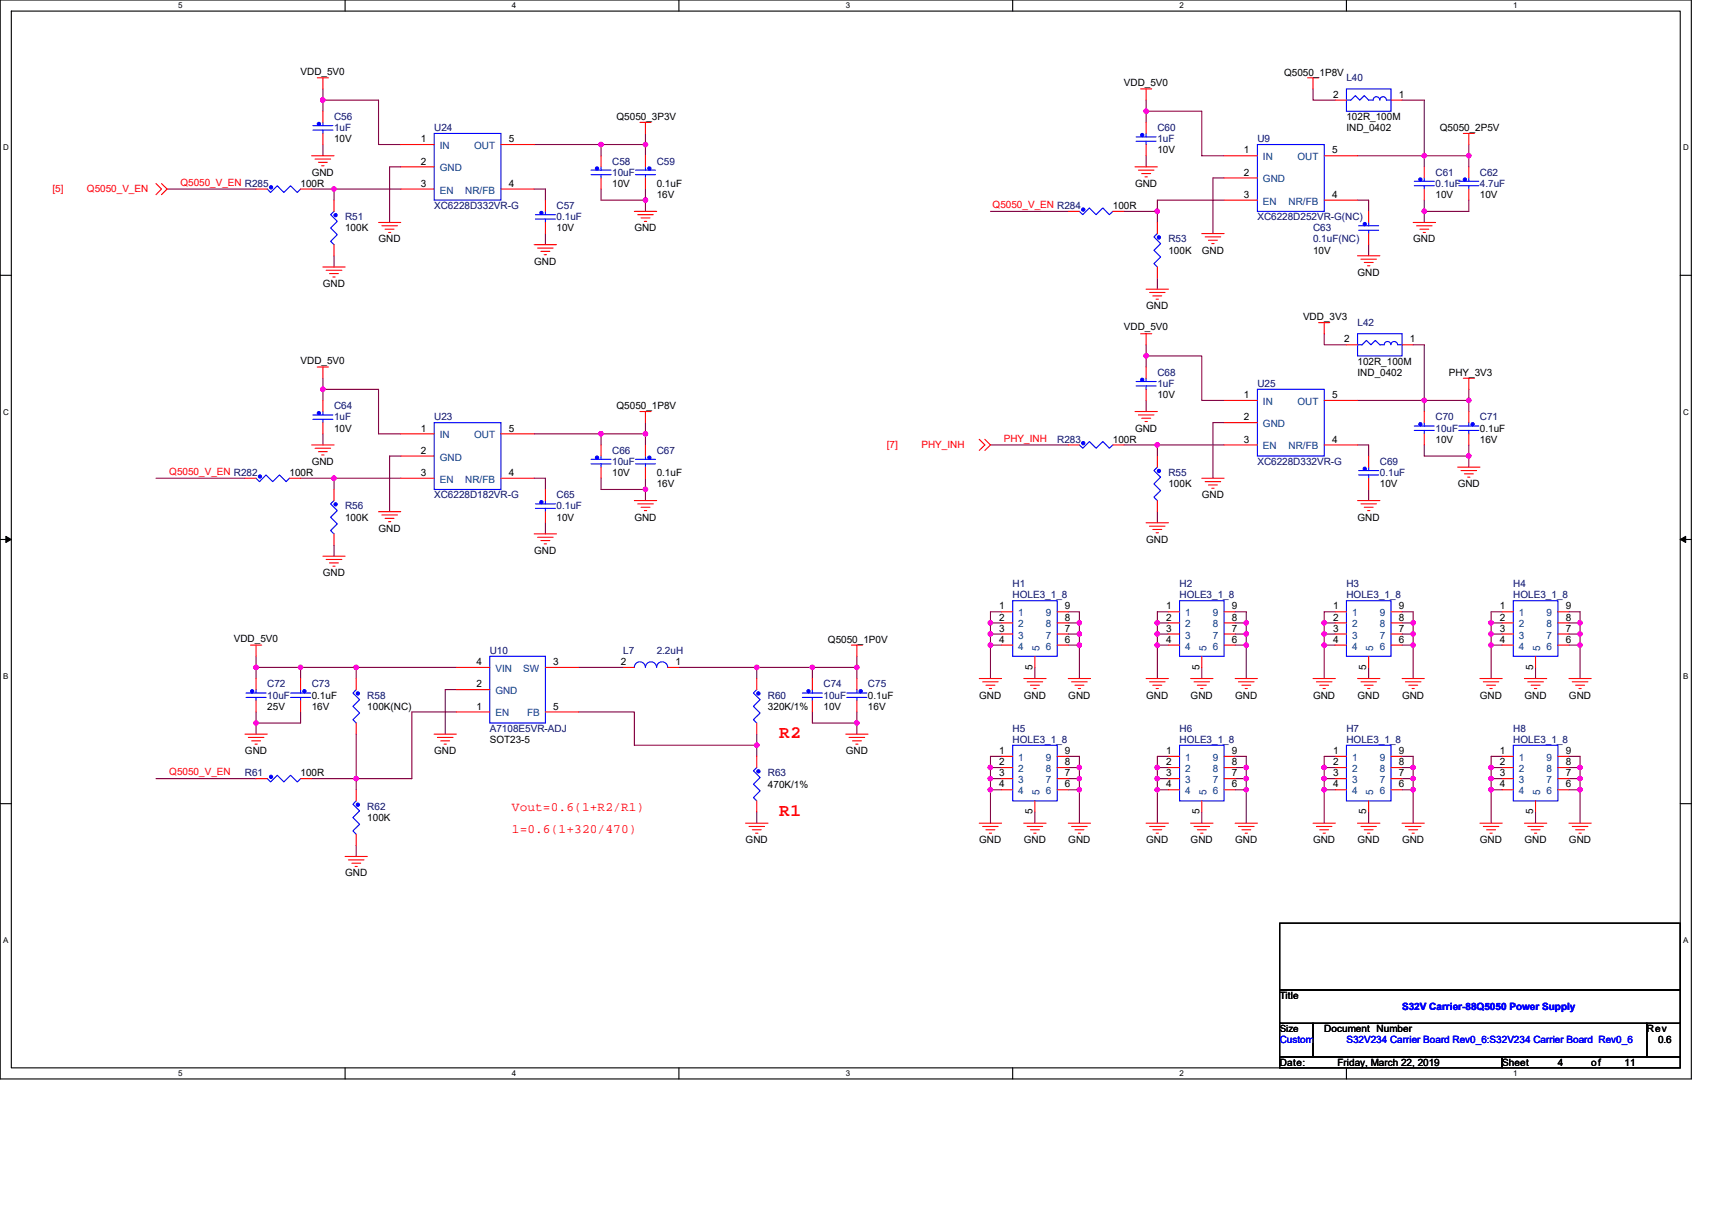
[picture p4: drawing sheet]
<svg xmlns="http://www.w3.org/2000/svg" width="297mm" height="210mm" viewBox="0 0 297 210" stroke-linecap="round" stroke-linejoin="round" font-family="sans-serif">
<path d="M0 0h293.5v187.2h-293.5zM2 1.9h289.5v183.4h-289.5z" fill="none" stroke="#000" stroke-width=".19"/>
<g fill="#fff">
<path d="M30.9 .2h.8v1.6h-.8z"/>
<path d="M30.9 185.5h.8v1.6h-.8z"/>
</g>
<path d="M59.9 0v1.9M59.9 185.3v1.9" fill="none" stroke="#000" stroke-width=".19"/>
<g fill="#fff">
<path d="M88.8 .2h.8v1.6h-.8z"/>
<path d="M88.8 185.5h.8v1.6h-.8z"/>
</g>
<path d="M117.8 0v1.9M117.8 185.3v1.9" fill="none" stroke="#000" stroke-width=".19"/>
<g fill="#fff">
<path d="M146.7 .2h.8v1.6h-.8z"/>
<path d="M146.7 185.5h.8v1.6h-.8z"/>
</g>
<path d="M175.7 0v1.9M175.7 185.3v1.9" fill="none" stroke="#000" stroke-width=".19"/>
<g fill="#fff">
<path d="M204.7 .2h.7v1.6h-.7z"/>
<path d="M204.7 185.5h.7v1.6h-.7z"/>
</g>
<path d="M233.6 0v1.9M233.6 185.3v1.9" fill="none" stroke="#000" stroke-width=".19"/>
<g fill="#fff">
<path d="M262.6 .2h.7v1.6h-.7z"/>
<path d="M262.6 185.5h.7v1.6h-.7z"/>
<path d="M.5 24.8h1v1.6h-1z"/>
<path d="M292 24.8h1v1.6h-1z"/>
<path d="M.5 70.7h1v1.5h-1z"/>
<path d="M292 70.7h1v1.5h-1z"/>
</g>
<path d="M0 47.8h2M291.5 47.8h2" fill="none" stroke="#000" stroke-width=".19"/>
<g fill="#fff">
<path d="M.5 116.5h.9v1.6h-.9z"/>
<path d="M292 116.5h.9v1.6h-.9z"/>
</g>
<path d="M0 93.6h2M291.5 93.6h2" fill="none" stroke="#000" stroke-width=".19"/>
<path d="M1 93.1l1 .5-1 .5zM291.5 93.6l1-.5v1z" fill="#000" stroke="#000" stroke-width=".17"/>
<g fill="#fff">
<path d="M.5 162.4h.9v1.5h-.9z"/>
<path d="M292 162.4h.9v1.5h-.9z"/>
</g>
<path d="M0 139.5h2M291.5 139.5h2M222 160.2h69.5v11.6h-69.5zM222 171.8h69.5v5.8h-69.5zM222 177.6h5.8v5.8h-5.8zM227.8 177.6h57.9v5.8h-57.9zM285.7 177.6h5.8v5.8h-5.8zM222 183.4h38.6v1.9h-38.6zM260.6 183.4h30.9v1.9h-30.9z" fill="none" stroke="#000" stroke-width=".19"/>
<g fill="none" stroke="#800040" stroke-width=".19">
<path d="M56 17.4h9.7v7.7h3.8M56 15.4v2M56 17.4v1.9M198.9 17.4v1.9M198.9 19.3v1.9M198.9 19.3h9.6v7.7h3.9M227.8 15.4v2h3.9M243.3 17.4h3.8v9.6M29 32.8h15.4M54.1 32.8h3.9M56 25.1v1.9M58 32.8v1.9"/>
<path d="M58 32.8h11.5M69.5 29h-1.9v9.6M92.7 25.1h11.6M92.7 32.8h1.9v1.9M104.3 25.1h7.7M104.3 25.1v1.9M104.3 32.8v1.9h7.7M112 32.8v1.9M112 34.7v2M112 25.1v1.9M112 23.2v1.9M171.8 36.7h13.6"/>
<path d="M195 36.7h5.8M198.9 27v2M200.8 36.7v1.9M212.4 30.9h-1.9v9.6M212.4 34.7h-11.6v2M235.5 27h11.6M235.5 34.7h2v2M247.1 34.7v2M247.1 27v2M247.1 36.7v1.9M247.1 27h7.7M254.8 27v2"/>
<path d="M254.8 34.7v2h-7.7M254.8 25.1v1.9M58 44.4v1.9M94.6 40.5v2M198.9 59.8v2M200.8 48.3v1.9M229.8 57.9v1.9h3.8M237.5 42.5v1.9M245.2 59.8h1.9v9.7M56 75.3v1.9M56 65.6v2M56 67.6h9.7v7.7h3.8"/>
<path d="M56 67.6v1.9M69.5 79.1h-1.9v9.7M92.7 75.3h11.6M104.3 75.3h7.7M104.3 75.3v1.9M112 75.3v1.9M112 73.3v2M171.8 77.2h13.6M195 77.2h5.8M198.9 69.5v1.9M198.9 61.8v1.9M198.9 61.8h9.6v7.7h3.9"/>
<path d="M200.8 77.2v1.9M200.8 77.2h11.6M212.4 73.3h-1.9v9.7M235.5 77.2h2v1.9M235.5 69.5h11.6M247.1 77.2v1.9h7.7M247.1 69.5v1.9M247.1 69.5h7.7M254.8 77.2v1.9M254.8 79.1v2M254.8 69.5v1.9M254.8 67.6v1.9"/>
<path d="M27.1 83h15.4M52.2 83h5.8M58 83v1.9M58 94.6v1.9M58 83h11.5M92.7 83h1.9v1.9M94.6 90.7v1.9M104.3 83v1.9h7.7M112 83v1.9M112 84.9v2M200.8 88.8v1.9M237.5 84.9v2"/>
<path d="M44.4 113.9v3.9M44.4 115.8h7.8M52.2 115.8v2M52.2 115.8h9.6M79.2 119.7h-1.9v7.7M79.2 115.8h-17.4v2M100.4 115.8h7.7M117.8 115.8h13.5M131.3 115.8v2M131.3 115.8h9.6M140.9 115.8h7.8M140.9 115.8v2"/>
<path d="M148.7 115.8v2M148.7 113.9v1.9M171.8 110v2h2M171.8 110h2M171.8 108.1h2M171.8 112v5.8M171.8 108.1v1.9M173.8 106.2h-2v1.9M179.6 115.8v2M185.4 106.2h1.9v1.9M185.4 108.1h1.9M185.4 110h1.9"/>
<path d="M185.4 112h1.9M187.3 108.1v1.9M187.3 112v5.8M187.3 110v2M200.8 110v2h1.9M200.8 108.1v1.9M200.8 112v5.8M200.8 110h1.9M200.8 108.1h1.9M202.7 106.2h-1.9v1.9M208.5 115.8v2M214.3 106.2h1.9v1.9"/>
<path d="M214.3 108.1h1.9v1.9M214.3 110h1.9M214.3 112h1.9v5.8M216.2 110v2M229.8 112v5.8M229.8 110h1.9M229.8 108.1h1.9M229.8 110v2h1.9M229.8 108.1v1.9M231.7 106.2h-1.9v1.9M237.5 115.8v2M243.3 106.2h1.9v1.9"/>
<path d="M243.3 108.1h1.9v1.9M243.3 110h1.9M243.3 112h1.9M245.2 112v5.8M245.2 110v2M258.7 108.1v1.9M258.7 112v5.8M258.7 110v2h1.9M258.7 110h1.9M258.7 108.1h1.9M260.6 106.2h-1.9v1.9M266.4 115.8v2"/>
<path d="M272.2 106.2h1.9v1.9M272.2 108.1h1.9M272.2 110h1.9M272.2 112h1.9v5.8M274.1 108.1v1.9M274.1 110v2M27.1 135.1h17.3M44.4 125.5v1.9M44.4 123.5v2M52.2 123.5v2h-7.8M54.1 135.1h7.7M61.8 135.1v2"/>
<path d="M61.8 127.4v7.7M79.2 123.5h-7.7v11.6h-9.7M100.4 123.5h9.7v5.8h21.2M131.3 129.3v2M131.3 127.4v1.9M140.9 123.5v2h7.8M148.7 125.5v1.9M148.7 123.5v2M171.8 137.1h2M171.8 135.1v2M171.8 135.1h2M171.8 133.2h2"/>
<path d="M171.8 137.1v5.8M171.8 133.2v1.9M173.8 131.3h-2v1.9M185.4 131.3h1.9v1.9M185.4 133.2h1.9M185.4 135.1h1.9M185.4 137.1h1.9M187.3 133.2v1.9M187.3 137.1v5.8M187.3 135.1v2M200.8 135.1v2h1.9M200.8 133.2v1.9h1.9"/>
<path d="M200.8 137.1v5.8M202.7 131.3h-1.9v1.9h1.9M214.3 131.3h1.9v1.9M214.3 133.2h1.9v1.9M214.3 135.1h1.9M214.3 137.1h1.9M216.2 137.1v5.8M216.2 135.1v2M229.8 137.1v5.8M229.8 135.1v2h1.9M229.8 135.1h1.9M229.8 133.2v1.9"/>
<path d="M229.8 133.2h1.9M231.7 131.3h-1.9v1.9M243.3 131.3h1.9v1.9M243.3 133.2h1.9v1.9M243.3 135.1h1.9M243.3 137.1h1.9M245.2 137.1v5.8M245.2 135.1v2M258.7 135.1v2h1.9M258.7 133.2v1.9M258.7 137.1v5.8M258.7 135.1h1.9"/>
<path d="M258.7 133.2h1.9M260.6 131.3h-1.9v1.9M272.2 131.3h1.9v1.9M272.2 133.2h1.9v1.9M272.2 135.1h1.9M272.2 137.1h1.9M274.1 137.1v5.8M274.1 135.1v2M61.8 146.7v1.9M131.3 140.9v2M179.6 140.9v2M208.5 140.9v2"/>
<path d="M237.5 140.9v2M266.4 140.9v2"/>
</g>
<g fill="#f0f" stroke="#f0f" stroke-width=".19">
<circle cx="61.8" cy="135.1" r=".38"/>
<circle cx="61.8" cy="115.8" r=".38"/>
<circle cx="44.4" cy="125.5" r=".38"/>
<circle cx="131.3" cy="115.8" r=".38"/>
<circle cx="148.7" cy="125.5" r=".38"/>
<circle cx="148.7" cy="115.8" r=".38"/>
<circle cx="140.9" cy="115.8" r=".38"/>
<circle cx="52.1" cy="115.8" r=".38"/>
<circle cx="44.4" cy="115.8" r=".38"/>
<circle cx="254.8" cy="79.1" r=".38"/>
<circle cx="254.8" cy="69.5" r=".38"/>
<circle cx="112" cy="84.9" r=".38"/>
<circle cx="112" cy="75.3" r=".38"/>
<circle cx="104.3" cy="75.3" r=".38"/>
<circle cx="247.1" cy="36.7" r=".38"/>
<circle cx="254.8" cy="27" r=".38"/>
<circle cx="200.8" cy="36.7" r=".38"/>
<circle cx="198.9" cy="19.3" r=".38"/>
<circle cx="247.1" cy="27" r=".38"/>
<circle cx="57.9" cy="83" r=".38"/>
<circle cx="56" cy="67.6" r=".38"/>
<circle cx="112" cy="34.7" r=".38"/>
<circle cx="112" cy="25.1" r=".38"/>
<circle cx="104.3" cy="25.1" r=".38"/>
<circle cx="57.9" cy="32.8" r=".38"/>
<circle cx="56" cy="17.4" r=".38"/>
<circle cx="198.9" cy="61.8" r=".38"/>
<circle cx="200.8" cy="77.2" r=".38"/>
<circle cx="247.1" cy="69.5" r=".38"/>
<circle cx="131.3" cy="129.3" r=".38"/>
<circle cx="245.2" cy="108.1" r=".38"/>
<circle cx="216.2" cy="108.1" r=".38"/>
<circle cx="200.8" cy="111.9" r=".38"/>
<circle cx="200.8" cy="110" r=".38"/>
<circle cx="200.8" cy="108.1" r=".38"/>
<circle cx="216.2" cy="111.9" r=".38"/>
<circle cx="216.2" cy="110" r=".38"/>
<circle cx="245.2" cy="111.9" r=".38"/>
<circle cx="229.7" cy="111.9" r=".38"/>
<circle cx="245.2" cy="110" r=".38"/>
<circle cx="229.7" cy="110" r=".38"/>
<circle cx="229.7" cy="108.1" r=".38"/>
<circle cx="200.8" cy="137" r=".38"/>
<circle cx="216.2" cy="135.1" r=".38"/>
<circle cx="216.2" cy="137" r=".38"/>
<circle cx="200.8" cy="135.1" r=".38"/>
<circle cx="200.8" cy="133.2" r=".38"/>
<circle cx="216.2" cy="133.2" r=".38"/>
<circle cx="229.7" cy="137" r=".38"/>
<circle cx="245.2" cy="137" r=".38"/>
<circle cx="229.7" cy="135.1" r=".38"/>
<circle cx="229.7" cy="133.2" r=".38"/>
<circle cx="245.2" cy="133.2" r=".38"/>
<circle cx="245.2" cy="135.1" r=".38"/>
<circle cx="258.7" cy="137" r=".38"/>
<circle cx="274.1" cy="133.2" r=".38"/>
<circle cx="274.1" cy="137" r=".38"/>
<circle cx="258.7" cy="135.1" r=".38"/>
<circle cx="274.1" cy="135.1" r=".38"/>
<circle cx="171.8" cy="111.9" r=".38"/>
<circle cx="187.3" cy="110" r=".38"/>
<circle cx="187.3" cy="108.1" r=".38"/>
<circle cx="187.3" cy="111.9" r=".38"/>
<circle cx="171.8" cy="110" r=".38"/>
<circle cx="171.8" cy="108.1" r=".38"/>
<circle cx="258.7" cy="133.2" r=".38"/>
<circle cx="274.1" cy="110" r=".38"/>
<circle cx="274.1" cy="108.1" r=".38"/>
<circle cx="258.7" cy="111.9" r=".38"/>
<circle cx="274.1" cy="111.9" r=".38"/>
<circle cx="258.7" cy="110" r=".38"/>
<circle cx="258.7" cy="108.1" r=".38"/>
<circle cx="187.3" cy="133.2" r=".38"/>
<circle cx="187.3" cy="135.1" r=".38"/>
<circle cx="171.8" cy="137" r=".38"/>
<circle cx="187.3" cy="137" r=".38"/>
<circle cx="171.8" cy="135.1" r=".38"/>
<circle cx="171.8" cy="133.2" r=".38"/>
</g>
<g fill="none" stroke="#f00" stroke-width=".19">
<path d="M55.1 13.5h1.9M56 13.5v1.9M56 19.3v1.9M197.9 15.4h1.9M198.9 15.4v2M226.9 13.5h1.9M227.8 13.5v1.9M231.7 17.4h1.9M241.3 17.4h2M27.1 31.9l.9 .9-.9 1M28 31.9l1 .9-1 1M44.4 32.8h2"/>
<path d="M52.2 32.8h1.9M54.1 27h3.9M54.7 27.6h2.7M55.2 28.2h1.6M55.8 28.8h.4M56 23.2v1.9M58 34.7v2M65.7 38.6h3.8M66.2 39.2h2.8M66.8 39.8h1.6M69.5 25.1h5.8M69.5 29h5.8"/>
<path d="M69.5 32.8h5.8M86.9 32.8h5.8M86.9 25.1h5.8M94.6 34.7v2M94.6 38.6v1.9M104.3 27v2M104.3 30.9v1.9M110.1 36.7h3.8M110.7 37.3h2.6M111 21.2h2M111.2 37.8h1.6M111.8 38.4h.4"/>
<path d="M112 21.2v2M112 27v2M112 30.9v1.9M185.4 36.7h1.9M193.1 36.7h1.9M196.9 29h3.9M197.5 29.5h2.7M198.1 30.1h1.5M198.7 30.7h.4M198.9 21.2v2M198.9 25.1v1.9M200.8 38.6v1.9"/>
<path d="M212.4 27h5.8M212.4 30.9h5.8M212.4 34.7h5.8M229.8 34.7h5.7M229.8 27h5.7M237.5 36.7v1.9M245.2 38.6h3.9M245.8 39.2h2.7M246.4 39.8h1.5M247.1 29v1.9M247.1 32.8v1.9M253.9 23.2h1.9"/>
<path d="M254.8 23.2v1.9M254.8 29v1.9M254.8 32.8v1.9M56 46.3h3.9M56.6 46.9h2.7M57.2 47.5h1.5M57.8 48.1h.3M58 42.5v1.9M67.4 40.3h.4M92.7 42.5h3.9M93.3 43.1h2.7M93.8 43.6h1.6"/>
<path d="M94.4 44.2h.4M197.9 57.9h1.9M198.9 57.9v1.9M198.9 50.2h3.8M199.5 50.8h2.6M200 51.4h1.6M200.6 51.9h.4M200.8 46.3v2M208.5 40.5h3.9M209.1 41.1h2.7M209.7 41.7h1.5M210.2 42.3h.4"/>
<path d="M228.8 56h1.9M229.8 56v1.9M233.6 59.8h1.9M235.5 44.4h3.9M236.1 45h2.7M236.7 45.6h1.5M237.3 46.1h.4M237.5 40.5v2M243.3 59.8h1.9M246.9 40.3h.4M54.1 77.2h3.9M54.7 77.8h2.7"/>
<path d="M55.1 63.7h1.9M55.2 78.4h1.6M55.8 79h.4M56 63.7v1.9M56 69.5v1.9M56 73.3v2M69.5 75.3h5.8M69.5 79.1h5.8M86.9 75.3h5.8M104.3 77.2v1.9M111 71.4h2M112 71.4v1.9"/>
<path d="M112 77.2v1.9M169.9 76.2l1 1-1 1M170.9 76.2l.9 1-.9 1M185.4 77.2h1.9M193.1 77.2h1.9M196.9 71.4h3.9M197.5 72h2.7M198.1 72.6h1.5M198.7 73.2h.4M198.9 63.7v1.9M198.9 67.6v1.9M200.8 79.1v2"/>
<path d="M212.4 69.5h5.8M212.4 73.3h5.8M212.4 77.2h5.8M229.8 77.2h5.7M229.8 69.5h5.7M237.5 79.1v2M247.1 71.4v1.9M247.1 75.3v1.9M253.9 65.6h1.9M254.8 65.6v2M254.8 71.4v1.9M254.8 75.3v1.9"/>
<path d="M42.5 83h1.9M50.2 83h2M56 96.5h3.9M56.6 97.1h2.7M57.2 97.7h1.5M57.8 98.3h.3M58 84.9v2M58 92.6v2M65.7 88.8h3.8M66.2 89.4h2.8M66.8 90h1.6M67.4 90.5h.4"/>
<path d="M69.5 83h5.8M86.9 83h5.8M92.7 92.6h3.9M93.3 93.2h2.7M93.8 93.8h1.6M94.4 94.4h.4M94.6 84.9v2M94.6 88.8v1.9M104.3 81.1v1.9M110.1 86.9h3.8M110.7 87.4h2.6M111.2 88h1.6"/>
<path d="M111.8 88.6h.4M112 81.1v1.9M198.9 90.7h3.8M199.4 91.3h2.7M200 91.9h1.6M200.6 92.5h.4M200.8 86.9v1.9M208.5 83h3.9M209.1 83.6h2.7M209.7 84.2h1.5M210.2 84.7h.4M235.5 86.9h3.9"/>
<path d="M236.1 87.4h2.7M236.7 88h1.5M237.3 88.6h.4M237.5 83v1.9M252.9 81.1h3.9M253.5 81.7h2.7M254.1 82.2h1.5M254.7 82.8h.3M43.5 112h1.9M44.4 112v1.9M44.4 117.8v1.9M52.2 117.8v1.9"/>
<path d="M61.8 117.8v1.9M79.2 115.8h5.8M79.2 119.7h5.8M94.6 115.8h5.8M108.1 115.8h2M115.9 115.8h1.9M131.3 117.8v1.9M140.9 117.8v1.9M147.7 112h1.9M148.7 112v1.9M148.7 117.8v1.9M169.9 117.8h3.9"/>
<path d="M170.5 118.3h2.7M171.1 118.9h1.5M171.6 119.5h.4M173.8 106.2h1.9M173.8 108.1h1.9M173.8 110h1.9M173.8 112h1.9M177.6 117.8h3.9M178.2 118.3h2.7M178.8 118.9h1.5M179.4 119.5h.4M179.6 113.9v1.9"/>
<path d="M183.4 112h2M183.4 110h2M183.4 108.1h2M183.4 106.2h2M185.4 117.8h3.8M185.9 118.3h2.7M186.5 118.9h1.6M187.1 119.5h.4M198.9 117.8h3.8M199.4 118.3h2.7M200 118.9h1.6M200.6 119.5h.4"/>
<path d="M202.7 106.2h2M202.7 108.1h2M202.7 110h2M202.7 112h2M206.6 117.8h3.9M207.2 118.3h2.7M207.7 118.9h1.6M208.3 119.5h.4M208.5 113.9v1.9M212.4 112h1.9M212.4 110h1.9M212.4 108.1h1.9"/>
<path d="M212.4 106.2h1.9M214.3 117.8h3.9M214.9 118.3h2.7M215.5 118.9h1.5M216 119.5h.4M227.8 117.8h3.9M228.4 118.3h2.7M229 118.9h1.5M229.5 119.5h.5M231.7 106.2h1.9M231.7 108.1h1.9M231.7 110h1.9"/>
<path d="M231.7 112h1.9M235.5 117.8h3.9M236.1 118.3h2.7M236.7 118.9h1.5M237.3 119.5h.4M237.5 113.9v1.9M241.3 112h2M241.3 110h2M241.3 108.1h2M241.3 106.2h2M243.3 117.8h3.8M243.8 118.3h2.7"/>
<path d="M244.4 118.9h1.6M245 119.5h.4M256.8 117.8h3.8M257.4 118.3h2.7M257.9 118.9h1.6M258.5 119.5h.4M260.6 106.2h2M260.6 108.1h2M260.6 110h2M260.6 112h2M264.5 117.8h3.9M265.1 118.3h2.7"/>
<path d="M265.7 118.9h1.5M266.2 119.5h.4M266.4 113.9v1.9M270.3 112h1.9M270.3 110h1.9M270.3 108.1h1.9M270.3 106.2h1.9M272.2 117.8h3.9M272.8 118.3h2.7M273.4 118.9h1.5M274 119.5h.3M42.5 127.4h3.9"/>
<path d="M43.1 128h2.7M43.7 128.6h1.5M44.2 129.1h.4M44.4 121.6v1.9M44.4 135.1h2M52.2 121.6v1.9M52.2 135.1h1.9M61.8 137.1v1.9M61.8 125.5v1.9M75.3 127.4h3.9M75.9 128h2.7M76.5 128.6h1.5"/>
<path d="M77.1 129.1h.3M79.2 123.5h5.8M94.6 123.5h5.8M131.3 125.5v1.9M131.3 131.3v1.9M131.3 139v1.9M140.9 121.6v1.9M146.7 127.4h3.9M147.3 128h2.7M147.9 128.6h1.6M148.5 129.1h.4M148.7 121.6v1.9"/>
<path d="M173.8 131.3h1.9M173.8 133.2h1.9M173.8 135.1h1.9M173.8 137.1h1.9M179.6 139v1.9M183.4 137.1h2M183.4 135.1h2M183.4 133.2h2M183.4 131.3h2M202.7 131.3h2M202.7 133.2h2M202.7 135.1h2"/>
<path d="M202.7 137.1h2M208.5 139v1.9M212.4 137.1h1.9M212.4 135.1h1.9M212.4 133.2h1.9M212.4 131.3h1.9M231.7 131.3h1.9M231.7 133.2h1.9M231.7 135.1h1.9M231.7 137.1h1.9M237.5 139v1.9M241.3 137.1h2"/>
<path d="M241.3 135.1h2M241.3 133.2h2M241.3 131.3h2M260.6 131.3h2M260.6 133.2h2M260.6 135.1h2M260.6 137.1h2M266.4 139v1.9M270.3 137.1h1.9M270.3 135.1h1.9M270.3 133.2h1.9M270.3 131.3h1.9"/>
<path d="M59.9 148.6h3.8M60.4 149.2h2.8M61 149.8h1.6M61.6 150.4h.4M61.8 144.8v1.9M129.4 142.9h3.8M130 143.4h2.6M130.5 144h1.6M131.1 144.6h.4M169.9 142.9h3.9M170.5 143.4h2.7M171.1 144h1.5"/>
<path d="M171.6 144.6h.4M177.6 142.9h3.9M178.2 143.4h2.7M178.8 144h1.5M179.4 144.6h.4M185.4 142.9h3.8M185.9 143.4h2.7M186.5 144h1.6M187.1 144.6h.4M198.9 142.9h3.8M199.4 143.4h2.7M200 144h1.6"/>
<path d="M200.6 144.6h.4M206.6 142.9h3.9M207.2 143.4h2.7M207.7 144h1.6M208.3 144.6h.4M214.3 142.9h3.9M214.9 143.4h2.7M215.5 144h1.5M216 144.6h.4M227.8 142.9h3.9M228.4 143.4h2.7M229 144h1.5"/>
<path d="M229.5 144.6h.5M235.5 142.9h3.9M236.1 143.4h2.7M236.7 144h1.5M237.3 144.6h.4M243.3 142.9h3.8M243.8 143.4h2.7M244.4 144h1.6M245 144.6h.4M256.8 142.9h3.8M257.4 143.4h2.7M257.9 144h1.6"/>
<path d="M258.5 144.6h.4M264.5 142.9h3.9M265.1 143.4h2.7M265.7 144h1.5M266.2 144.6h.4M272.2 142.9h3.9M272.8 143.4h2.7M273.4 144h1.5M274 144.6h.3"/>
</g>
<g fill="none" stroke="#00f" stroke-width=".19">
<path d="M233.6 15.4h7.7v3.9h-7.7zM233.6 17.4h.8l.8-.8 .7 .8 .8-.8 .8 .8h.7M240.5 17.4a.56 .56 0 0 0-.5-.6 .56 .56 0 0 0-.6 .6 .58 .58 0 0 0-.6-.6 .58 .58 0 0 0-.6 .6M240.6 17.4h.7M46.4 32.8l.5 .6 1.2-1.2 1.2 1.2 1.1-1.2 1.2 1.2 .6-.6M54.3 22.6h3.5M54.3 21.8h3.5M56 22.6v.6M56 21.2v.6M58 36.7l-.6 .6 1.1 1.1-1.1 1.2 1.1 1.1-1.1 1.2 .6 .6M75.3 23.2h11.6v11.5h-11.6zM92.9 38h3.5"/>
<path d="M92.9 37.3h3.5M94.6 38v.6M94.6 36.7v.6M102.5 30.3h3.5M102.5 29.5h3.5M104.3 29v.5M104.3 30.3v.6M110.3 30.3h3.4M110.3 29.5h3.4M112 30.3v.6M112 29v.5M187.3 36.7l.6 .6 1.1-1.2 1.2 1.2 1.1-1.2 1.2 1.2 .6-.6"/>
<path d="M197.1 24.5h3.5M197.1 23.7h3.5M198.9 23.2v.5M198.9 24.5v.6M218.2 25.1h11.6v11.6h-11.6zM235.7 40h3.5M235.7 39.2h3.5M237.5 38.6v.6M237.5 40v.5M245.4 32.2h3.5M245.4 31.5h3.5M247.1 32.2v.6"/>
<path d="M247.1 30.9v.6M253.1 32.2h3.5M253.1 31.5h3.5M254.8 32.2v.6M254.8 30.9v.6M200.8 40.5l-.6 .6 1.2 1.2-1.2 1.1 1.2 1.2-1.2 1.1 .6 .6M235.5 57.9h7.8v3.9h-7.8zM235.5 59.8h.8l.8-.7 .8 .7 .7-.7 .8 .7h.8M241.3 59.8a.57 .57 0 0 0-.6-.5 .57 .57 0 0 0-.5 .5M242.5 59.8a.57 .57 0 0 0-.6-.5 .57 .57 0 0 0-.6 .5M242.5 59.8h.8M54.3 72.8h3.5"/>
<path d="M54.3 72h3.5M56 72.8v.5M56 71.4v.6M75.3 73.3h11.6v11.6h-11.6zM102.5 79.7h3.5M104.3 79.1v.6M110.3 79.7h3.4M112 79.1v.6M187.3 77.2l.6 .6 1.1-1.2 1.2 1.2 1.1-1.2 1.2 1.2 .6-.6M197.1 67h3.5M197.1 66.2h3.5M198.9 65.6v.6"/>
<path d="M198.9 67v.6M218.2 67.6h11.6v11.5h-11.6zM245.4 74.7h3.5M245.4 73.9h3.5M247.1 74.7v.6M247.1 73.3v.6M253.1 74.7h3.5M253.1 73.9h3.5M254.8 74.7v.6M254.8 73.3v.6M44.4 83l.6 .6 1.2-1.2 1.1 1.2 1.2-1.2 1.2 1.2 .5-.6M58 86.9l-.6 .5 1.1 1.2-1.1 1.2 1.1 1.1-1.1 1.2 .6 .5"/>
<path d="M92.9 88.2h3.5M92.9 87.4h3.5M94.6 88.2v.6M94.6 86.9v.5M102.5 80.5h3.5M104.3 80.5v.6M110.3 80.5h3.4M112 80.5v.6M200.8 81.1l-.6 .6 1.2 1.1-1.2 1.2 1.2 1.1-1.2 1.2 .6 .6M235.7 82.4h3.5M235.7 81.7h3.5M237.5 81.1v.6"/>
<path d="M237.5 82.4v.6M44.4 119.7v.6M52.2 119.7v.6M61.8 119.7l-.6 .6 1.2 1.1-1.2 1.2 1.2 1.1-1.2 1.2 .6 .6M85 113.9h9.6v11.6h-9.6zM110.1 115.8a.95 .95 0 0 1 .9-.9 .95 .95 0 0 1 1 .9M112 115.8a.96 .96 0 0 1 1-.9 .96 .96 0 0 1 .9 .9M113.9 115.8a.95 .95 0 0 1 1-.9 .95 .95 0 0 1 .9 .9M131.3 119.7l-.6 .6 1.2 1.1-1.2 1.2 1.2 1.1-1.2 1.2 .6 .6M140.9 119.7v.6M148.7 119.7v.6M175.7 104.2h7.7v9.7h-7.7z"/>
<path d="M204.7 104.2h7.7v9.7h-7.7zM233.6 104.2h7.7v9.7h-7.7zM262.6 104.2h7.7v9.7h-7.7zM42.7 121h3.5M42.7 120.3h3.5M44.4 121v.6M46.4 135.1l.5 .6 1.2-1.2 1.2 1.2 1.1-1.2 1.2 1.2 .6-.6M50.4 121h3.5M50.4 120.3h3.5M52.2 121v.6M61.8 139l-.6 .6 1.2 1.1-1.2 1.2 1.2 1.1-1.2 1.2 .6 .6M131.3 133.2l-.6 .6 1.2 1.1-1.2 1.2 1.2 1.1-1.2 1.2 .6 .6"/>
<path d="M139.2 121h3.5M139.2 120.3h3.5M140.9 121v.6M146.9 121h3.5M146.9 120.3h3.5M148.7 121v.6M175.7 129.3h7.7v9.7h-7.7zM204.7 129.3h7.7v9.7h-7.7zM233.6 129.3h7.7v9.7h-7.7zM262.6 129.3h7.7v9.7h-7.7z"/>
</g>
<g fill="#00f" stroke="#00f" stroke-width=".19">
<circle cx="236.8" cy="38.9" r=".28"/>
<circle cx="62.1" cy="139.6" r=".29"/>
<circle cx="112.7" cy="29.2" r=".28"/>
<circle cx="246.4" cy="31.2" r=".28"/>
<circle cx="255.5" cy="73.6" r=".29"/>
<circle cx="149.3" cy="120" r=".29"/>
<circle cx="201.1" cy="81.7" r=".28"/>
<circle cx="103.6" cy="79.4" r=".28"/>
<circle cx="198.2" cy="23.4" r=".28"/>
<circle cx="103.6" cy="29.2" r=".28"/>
<circle cx="93.9" cy="87.1" r=".28"/>
<circle cx="140.3" cy="120" r=".28"/>
<circle cx="246.4" cy="73.6" r=".28"/>
<circle cx="187.9" cy="76.9" r=".29"/>
<circle cx="201.1" cy="41.2" r=".28"/>
<circle cx="43.7" cy="120" r=".28"/>
<circle cx="58.2" cy="37.3" r=".28"/>
<circle cx="52.8" cy="120" r=".29"/>
<circle cx="131.6" cy="120.3" r=".29"/>
<circle cx="254.2" cy="31.2" r=".28"/>
<circle cx="45.1" cy="82.7" r=".28"/>
<circle cx="131.6" cy="133.9" r=".28"/>
<circle cx="198.2" cy="65.9" r=".28"/>
<circle cx="62.1" cy="120.3" r=".29"/>
<circle cx="55.3" cy="21.5" r=".28"/>
<circle cx="93.9" cy="37" r=".28"/>
<circle cx="187.9" cy="36.4" r=".29"/>
<circle cx="47" cy="134.8" r=".28"/>
<circle cx="55.3" cy="71.7" r=".28"/>
<circle cx="58.2" cy="87.5" r=".28"/>
<circle cx="236.8" cy="81.4" r=".28"/>
<circle cx="47" cy="32.5" r=".28"/>
<circle cx="112.7" cy="79.4" r=".28"/>
</g>
<g font-size="3.1" fill="#f00">
<text x="135.2" y="128.1">R2</text>
<text x="135.2" y="141.6">R1</text>
</g>
<g font-size="2.2" fill="#f00">
<text x="88.8" y="140.8">Vout=0.6(1+R2/R1)</text>
<text x="88.8" y="144.6">1=0.6(1+320/470)</text>
</g>
<g font-size="1.7">
<text x="52.2" y="12.9">VDD_5V0</text>
<text x="195" y="14.9">VDD_5V0</text>
<text x="222.8" y="13.1">Q5050_1P8V</text>
<text x="231.3" y="17">2</text>
<text x="242.7" y="17">1</text>
<text x="107" y="20.8">Q5050_3P3V</text>
<text x="233.6" y="20.8">102R_100M</text>
<text x="233.6" y="22.8">IND_0402</text>
<text x="249.8" y="22.8">Q5050_2P5V</text>
<text x="58" y="24.7">10V</text>
<text x="73" y="24.7">1</text>
<text x="73" y="28.6">2</text>
<text x="88.3" y="24.7">5</text>
<text x="200.8" y="26.6">10V</text>
<text x="215.8" y="26.6">1</text>
<text x="231.1" y="26.6">5</text>
<text x="52.2" y="32.4">100R</text>
<text x="54.1" y="30.5">GND</text>
<text x="73" y="32.4">3</text>
<text x="88.3" y="32.4">4</text>
<text x="106.2" y="32.4">10V</text>
<text x="113.9" y="32.4">0.1uF</text>
<text x="113.9" y="34.4">16V</text>
<text x="196.9" y="32.4">GND</text>
<text x="215.8" y="30.5">2</text>
<text x="215.8" y="34.3">3</text>
<text x="231.1" y="34.3">4</text>
<text x="249.1" y="34.4">10V</text>
<text x="256.8" y="34.4">10V</text>
<text x="59.9" y="40.2">100K</text>
<text x="96.6" y="40.2">10V</text>
<text x="110.1" y="40.2">GND</text>
<text x="193.1" y="36.3">100R</text>
<text x="65.7" y="42.1">GND</text>
<text x="92.7" y="45.9">GND</text>
<text x="202.7" y="44">100K</text>
<text x="208.5" y="44">GND</text>
<text x="227.8" y="44">10V</text>
<text x="235.5" y="47.9">GND</text>
<text x="245.2" y="42.1">GND</text>
<text x="56" y="49.8">GND</text>
<text x="198.9" y="53.7">GND</text>
<text x="195" y="57.3">VDD_5V0</text>
<text x="226.1" y="55.6">VDD_3V3</text>
<text x="233.2" y="59.4">2</text>
<text x="244.6" y="59.4">1</text>
<text x="52.2" y="63.1">VDD_5V0</text>
<text x="235.5" y="63.3">102R_100M</text>
<text x="235.5" y="65.2">IND_0402</text>
<text x="251.4" y="65.2">PHY_3V3</text>
<text x="107" y="71">Q5050_1P8V</text>
<text x="200.8" y="69.1">10V</text>
<text x="215.8" y="69.1">1</text>
<text x="231.1" y="69.1">5</text>
<text x="58" y="74.9">10V</text>
<text x="73" y="74.9">1</text>
<text x="88.3" y="74.9">5</text>
<text x="193.1" y="76.8">100R</text>
<text x="196.9" y="74.9">GND</text>
<text x="215.8" y="72.9">2</text>
<text x="215.8" y="76.8">3</text>
<text x="231.1" y="76.8">4</text>
<text x="249.1" y="76.8">10V</text>
<text x="256.8" y="74.9">0.1uF</text>
<text x="256.8" y="76.8">16V</text>
<text x="50.2" y="82.6">100R</text>
<text x="54.1" y="80.7">GND</text>
<text x="73" y="78.7">2</text>
<text x="73" y="82.6">3</text>
<text x="88.3" y="82.6">4</text>
<text x="106.2" y="82.6">10V</text>
<text x="113.9" y="82.6">0.1uF</text>
<text x="113.9" y="84.5">16V</text>
<text x="202.7" y="84.5">100K</text>
<text x="208.5" y="86.5">GND</text>
<text x="239.4" y="84.5">10V</text>
<text x="252.9" y="84.5">GND</text>
<text x="59.9" y="90.3">100K</text>
<text x="65.7" y="92.3">GND</text>
<text x="96.6" y="90.3">10V</text>
<text x="110.1" y="90.3">GND</text>
<text x="198.9" y="94.2">GND</text>
<text x="235.5" y="90.3">GND</text>
<text x="56" y="100">GND</text>
<text x="92.7" y="96.1">GND</text>
<text x="173.4" y="105.8">1</text>
<text x="173.4" y="107.7">2</text>
<text x="184.8" y="107.7">8</text>
<text x="184.8" y="105.8">9</text>
<text x="202.3" y="105.8">1</text>
<text x="202.3" y="107.7">2</text>
<text x="213.7" y="107.7">8</text>
<text x="213.7" y="105.8">9</text>
<text x="231.3" y="105.8">1</text>
<text x="231.3" y="107.7">2</text>
<text x="242.7" y="107.7">8</text>
<text x="242.7" y="105.8">9</text>
<text x="260.2" y="105.8">1</text>
<text x="260.2" y="107.7">2</text>
<text x="271.6" y="107.7">8</text>
<text x="271.6" y="105.8">9</text>
<text x="40.6" y="111.4">VDD_5V0</text>
<text x="143.7" y="111.6">Q5050_1P0V</text>
<text x="173.4" y="109.6">3</text>
<text x="173.4" y="111.5">4</text>
<text x="184.8" y="111.5">6</text>
<text x="184.8" y="109.6">7</text>
<text x="202.3" y="109.6">3</text>
<text x="202.3" y="111.5">4</text>
<text x="213.7" y="111.5">6</text>
<text x="213.7" y="109.6">7</text>
<text x="231.3" y="109.6">3</text>
<text x="231.3" y="111.5">4</text>
<text x="242.7" y="111.5">6</text>
<text x="242.7" y="109.6">7</text>
<text x="260.2" y="109.6">3</text>
<text x="260.2" y="111.5">4</text>
<text x="271.6" y="111.5">6</text>
<text x="271.6" y="109.6">7</text>
<text x="82.7" y="115.4">4</text>
<text x="82.7" y="119.3">2</text>
<text x="96" y="115.4">3</text>
<text x="107.7" y="115.4">2</text>
<text x="117.2" y="115.4">1</text>
<text x="179.2" y="116.2" transform="rotate(-90 179.2 116.2)">5</text>
<text x="208.1" y="116.2" transform="rotate(-90 208.1 116.2)">5</text>
<text x="237.1" y="116.2" transform="rotate(-90 237.1 116.2)">5</text>
<text x="266" y="116.2" transform="rotate(-90 266 116.2)">5</text>
<text x="46.4" y="123.1">25V</text>
<text x="54.1" y="121.2">0.1uF</text>
<text x="54.1" y="123.1">16V</text>
<text x="63.7" y="123.1">100K(NC)</text>
<text x="82.7" y="123.1">1</text>
<text x="96" y="123.1">5</text>
<text x="133.2" y="123.1">320K/1%</text>
<text x="142.9" y="123.1">10V</text>
<text x="150.6" y="121.2">0.1uF</text>
<text x="150.6" y="123.1">16V</text>
<text x="169.9" y="121.2">GND</text>
<text x="177.6" y="121.2">GND</text>
<text x="185.4" y="121.2">GND</text>
<text x="198.9" y="121.2">GND</text>
<text x="206.6" y="121.2">GND</text>
<text x="214.3" y="121.2">GND</text>
<text x="227.8" y="121.2">GND</text>
<text x="235.5" y="121.2">GND</text>
<text x="243.3" y="121.2">GND</text>
<text x="256.8" y="121.2">GND</text>
<text x="264.5" y="121.2">GND</text>
<text x="272.2" y="121.2">GND</text>
<text x="42.5" y="130.9">GND</text>
<text x="75.3" y="130.9">GND</text>
<text x="85" y="128.9">SOT23-5</text>
<text x="146.7" y="130.9">GND</text>
<text x="173.4" y="130.9">1</text>
<text x="184.8" y="130.9">9</text>
<text x="202.3" y="130.9">1</text>
<text x="213.7" y="130.9">9</text>
<text x="231.3" y="130.9">1</text>
<text x="242.7" y="130.9">9</text>
<text x="260.2" y="130.9">1</text>
<text x="271.6" y="130.9">9</text>
<text x="52.2" y="134.7">100R</text>
<text x="133.2" y="136.7">470K/1%</text>
<text x="173.4" y="132.8">2</text>
<text x="173.4" y="134.7">3</text>
<text x="173.4" y="136.7">4</text>
<text x="184.8" y="136.7">6</text>
<text x="184.8" y="134.7">7</text>
<text x="184.8" y="132.8">8</text>
<text x="202.3" y="132.8">2</text>
<text x="202.3" y="134.7">3</text>
<text x="202.3" y="136.7">4</text>
<text x="213.7" y="136.7">6</text>
<text x="213.7" y="134.7">7</text>
<text x="213.7" y="132.8">8</text>
<text x="231.3" y="132.8">2</text>
<text x="231.3" y="134.7">3</text>
<text x="231.3" y="136.7">4</text>
<text x="242.7" y="136.7">6</text>
<text x="242.7" y="134.7">7</text>
<text x="242.7" y="132.8">8</text>
<text x="260.2" y="132.8">2</text>
<text x="260.2" y="134.7">3</text>
<text x="260.2" y="136.7">4</text>
<text x="271.6" y="136.7">6</text>
<text x="271.6" y="134.7">7</text>
<text x="271.6" y="132.8">8</text>
<text x="63.7" y="142.5">100K</text>
<text x="179.2" y="141.3" transform="rotate(-90 179.2 141.3)">5</text>
<text x="208.1" y="141.3" transform="rotate(-90 208.1 141.3)">5</text>
<text x="237.1" y="141.3" transform="rotate(-90 237.1 141.3)">5</text>
<text x="266" y="141.3" transform="rotate(-90 266 141.3)">5</text>
<text x="129.4" y="146.3">GND</text>
<text x="169.9" y="146.3">GND</text>
<text x="177.6" y="146.3">GND</text>
<text x="185.4" y="146.3">GND</text>
<text x="198.9" y="146.3">GND</text>
<text x="206.6" y="146.3">GND</text>
<text x="214.3" y="146.3">GND</text>
<text x="227.8" y="146.3">GND</text>
<text x="235.5" y="146.3">GND</text>
<text x="243.3" y="146.3">GND</text>
<text x="256.8" y="146.3">GND</text>
<text x="264.5" y="146.3">GND</text>
<text x="272.2" y="146.3">GND</text>
<text x="59.9" y="152.1">GND</text>
<text x="222" y="173.4">Title</text>
<text x="222" y="179.1">Size</text>
<text x="229.8" y="179.1">Document Number</text>
<text x="285.7" y="179.1">Rev</text>
<text x="222" y="184.9">Date:</text>
<text x="232.1" y="184.9">Friday, March 22, 2019</text>
<text x="260.6" y="184.9">Sheet</text>
<text x="270.3" y="184.9">4</text>
<text x="276.1" y="184.9">of</text>
<text x="281.9" y="184.9">11</text>
<text x="287.7" y="181.1">0.6</text>
</g>
<g font-size="1.7" fill="#000080">
<text x="233.6" y="14.1">L40</text>
<text x="58" y="20.8">C56</text>
<text x="58" y="22.8">1uF</text>
<text x="75.3" y="22.8">U24</text>
<text x="200.8" y="22.8">C60</text>
<text x="106.2" y="28.6">C58</text>
<text x="113.9" y="28.6">C59</text>
<text x="200.8" y="24.7">1uF</text>
<text x="218.2" y="24.7">U9</text>
<text x="106.2" y="30.5">10uF</text>
<text x="249.1" y="30.5">C61</text>
<text x="249.1" y="32.4">0.1uF</text>
<text x="256.8" y="30.5">C62</text>
<text x="256.8" y="32.4">4.7uF</text>
<text x="59.9" y="38.2">R51</text>
<text x="75.3" y="36.3">XC6228D332VR-G</text>
<text x="96.6" y="36.3">C57</text>
<text x="96.6" y="38.2">0.1uF</text>
<text x="218.2" y="38.2">XC6228D252VR-G(NC)</text>
<text x="227.8" y="40.2">C63</text>
<text x="202.7" y="42.1">R53</text>
<text x="227.8" y="42.1">0.1uF(NC)</text>
<text x="235.5" y="56.6">L42</text>
<text x="200.8" y="65.2">C68</text>
<text x="58" y="71">C64</text>
<text x="200.8" y="67.2">1uF</text>
<text x="218.2" y="67.2">U25</text>
<text x="58" y="73">1uF</text>
<text x="75.3" y="73">U23</text>
<text x="183.4" y="76.8">R283</text>
<text x="249.1" y="73">C70</text>
<text x="249.1" y="74.9">10uF</text>
<text x="256.8" y="73">C71</text>
<text x="106.2" y="78.8">C66</text>
<text x="106.2" y="80.7">10uF</text>
<text x="113.9" y="78.8">C67</text>
<text x="202.7" y="82.6">R55</text>
<text x="218.2" y="80.7">XC6228D332VR-G</text>
<text x="239.4" y="80.7">C69</text>
<text x="239.4" y="82.6">0.1uF</text>
<text x="59.9" y="88.4">R56</text>
<text x="75.3" y="86.5">XC6228D182VR-G</text>
<text x="96.6" y="86.5">C65</text>
<text x="96.6" y="88.4">0.1uF</text>
<text x="175.7" y="101.9">H1</text>
<text x="204.7" y="101.9">H2</text>
<text x="233.6" y="101.9">H3</text>
<text x="262.6" y="101.9">H4</text>
<text x="175.7" y="103.8">HOLE3_1_8</text>
<text x="204.7" y="103.8">HOLE3_1_8</text>
<text x="233.6" y="103.8">HOLE3_1_8</text>
<text x="262.6" y="103.8">HOLE3_1_8</text>
<text x="85" y="113.5">U10</text>
<text x="108.1" y="113.5">L7</text>
<text x="113.9" y="113.5">2.2uH</text>
<text x="46.4" y="119.3">C72</text>
<text x="54.1" y="119.3">C73</text>
<text x="142.9" y="119.3">C74</text>
<text x="150.6" y="119.3">C75</text>
<text x="46.4" y="121.2">10uF</text>
<text x="63.7" y="121.2">R58</text>
<text x="133.2" y="121.2">R60</text>
<text x="142.9" y="121.2">10uF</text>
<text x="85" y="127">A7108E5VR-ADJ</text>
<text x="175.7" y="127">H5</text>
<text x="175.7" y="128.9">HOLE3_1_8</text>
<text x="204.7" y="127">H6</text>
<text x="204.7" y="128.9">HOLE3_1_8</text>
<text x="233.6" y="127">H7</text>
<text x="233.6" y="128.9">HOLE3_1_8</text>
<text x="262.6" y="127">H8</text>
<text x="262.6" y="128.9">HOLE3_1_8</text>
<text x="42.5" y="134.7">R61</text>
<text x="133.2" y="134.7">R63</text>
<text x="63.7" y="140.5">R62</text>
</g>
<g font-size="1.7" fill="#004080">
<text x="76.3" y="25.9">IN</text>
<text x="76.3" y="29.7">GND</text>
<text x="82.3" y="25.9">OUT</text>
<text x="219.1" y="27.8">IN</text>
<text x="225.1" y="27.8">OUT</text>
<text x="76.3" y="33.6">EN</text>
<text x="80.7" y="33.6">NR/FB</text>
<text x="219.1" y="31.7">GND</text>
<text x="219.1" y="35.5">EN</text>
<text x="223.6" y="35.5">NR/FB</text>
<text x="219.1" y="70.3">IN</text>
<text x="225.1" y="70.3">OUT</text>
<text x="76.3" y="76.1">IN</text>
<text x="82.3" y="76.1">OUT</text>
<text x="219.1" y="74.1">GND</text>
<text x="219.1" y="78">EN</text>
<text x="223.6" y="78">NR/FB</text>
<text x="76.3" y="79.9">GND</text>
<text x="76.3" y="83.8">EN</text>
<text x="80.7" y="83.8">NR/FB</text>
<text x="176.7" y="107">1</text>
<text x="181.5" y="107">9</text>
<text x="205.6" y="107">1</text>
<text x="210.4" y="107">9</text>
<text x="234.6" y="107">1</text>
<text x="239.4" y="107">9</text>
<text x="263.5" y="107">1</text>
<text x="268.3" y="107">9</text>
<text x="176.7" y="108.9">2</text>
<text x="176.7" y="110.8">3</text>
<text x="176.7" y="112.7">4</text>
<text x="180.4" y="112.9" transform="rotate(-90 180.4 112.9)">5</text>
<text x="181.5" y="112.7">6</text>
<text x="181.5" y="110.8">7</text>
<text x="181.5" y="108.9">8</text>
<text x="205.6" y="108.9">2</text>
<text x="205.6" y="110.8">3</text>
<text x="205.6" y="112.7">4</text>
<text x="209.3" y="112.9" transform="rotate(-90 209.3 112.9)">5</text>
<text x="210.4" y="112.7">6</text>
<text x="210.4" y="110.8">7</text>
<text x="210.4" y="108.9">8</text>
<text x="234.6" y="108.9">2</text>
<text x="234.6" y="110.8">3</text>
<text x="234.6" y="112.7">4</text>
<text x="238.3" y="112.9" transform="rotate(-90 238.3 112.9)">5</text>
<text x="239.4" y="112.7">6</text>
<text x="239.4" y="110.8">7</text>
<text x="239.4" y="108.9">8</text>
<text x="263.5" y="108.9">2</text>
<text x="263.5" y="110.8">3</text>
<text x="263.5" y="112.7">4</text>
<text x="267.2" y="112.9" transform="rotate(-90 267.2 112.9)">5</text>
<text x="268.3" y="112.7">6</text>
<text x="268.3" y="110.8">7</text>
<text x="268.3" y="108.9">8</text>
<text x="86" y="116.6">VIN</text>
<text x="90.8" y="116.6">SW</text>
<text x="86" y="120.5">GND</text>
<text x="86" y="124.3">EN</text>
<text x="91.4" y="124.3">FB</text>
<text x="176.7" y="132">1</text>
<text x="176.7" y="134">2</text>
<text x="176.7" y="135.9">3</text>
<text x="176.7" y="137.8">4</text>
<text x="181.5" y="137.8">6</text>
<text x="181.5" y="135.9">7</text>
<text x="181.5" y="134">8</text>
<text x="181.5" y="132">9</text>
<text x="205.6" y="132">1</text>
<text x="205.6" y="134">2</text>
<text x="205.6" y="135.9">3</text>
<text x="205.6" y="137.8">4</text>
<text x="210.4" y="137.8">6</text>
<text x="210.4" y="135.9">7</text>
<text x="210.4" y="134">8</text>
<text x="210.4" y="132">9</text>
<text x="234.6" y="132">1</text>
<text x="234.6" y="134">2</text>
<text x="234.6" y="135.9">3</text>
<text x="234.6" y="137.8">4</text>
<text x="239.4" y="137.8">6</text>
<text x="239.4" y="135.9">7</text>
<text x="239.4" y="134">8</text>
<text x="239.4" y="132">9</text>
<text x="263.5" y="132">1</text>
<text x="263.5" y="134">2</text>
<text x="263.5" y="135.9">3</text>
<text x="263.5" y="137.8">4</text>
<text x="268.3" y="137.8">6</text>
<text x="268.3" y="135.9">7</text>
<text x="268.3" y="134">8</text>
<text x="268.3" y="132">9</text>
<text x="180.4" y="138" transform="rotate(-90 180.4 138)">5</text>
<text x="209.3" y="138" transform="rotate(-90 209.3 138)">5</text>
<text x="238.3" y="138" transform="rotate(-90 238.3 138)">5</text>
<text x="267.2" y="138" transform="rotate(-90 267.2 138)">5</text>
</g>
<g font-size="1.7" fill="#f00">
<text x="9.1" y="33.4">[5]</text>
<text x="15.1" y="33.4">Q5050_V_EN</text>
<text x="31.3" y="32.2">Q5050_V_EN R285</text>
<text x="172.2" y="36.1">Q5050_V_EN R284</text>
<text x="153.9" y="77.8">[7]</text>
<text x="159.9" y="77.8">PHY_INH</text>
<text x="174.2" y="76.6">PHY_INH</text>
<text x="29.4" y="82.4">Q5050_V_EN R282</text>
<text x="29.4" y="134.5">Q5050_V_EN</text>
</g>
<g font-size="1.7" fill="#00f">
<text x="243.3" y="175.3">S32V Carrier-88Q5050 Power Supply</text>
<text x="222" y="181.1">Custom</text>
<text x="233.6" y="181.1">S32V234 Carrier Board Rev0_6:S32V234 Carrier Board Rev0_6</text>
</g>
<g font-size="1.4">
<text x="30.9" y="1.5">5</text>
<text x="88.8" y="1.5">4</text>
<text x="146.7" y="1.5">3</text>
<text x="204.7" y="1.5">2</text>
<text x="262.6" y="1.5">1</text>
<text x=".5" y="26.1">D</text>
<text x="292" y="26.1">D</text>
<text x=".5" y="71.9">C</text>
<text x="292" y="71.9">C</text>
<text x=".5" y="117.8">B</text>
<text x="292" y="117.8">B</text>
<text x=".5" y="163.6">A</text>
<text x="292" y="163.6">A</text>
<text x="30.9" y="186.8">5</text>
<text x="88.8" y="186.8">4</text>
<text x="146.7" y="186.8">3</text>
<text x="204.7" y="186.8">2</text>
<text x="262.6" y="186.8">1</text>
</g>
</svg>
